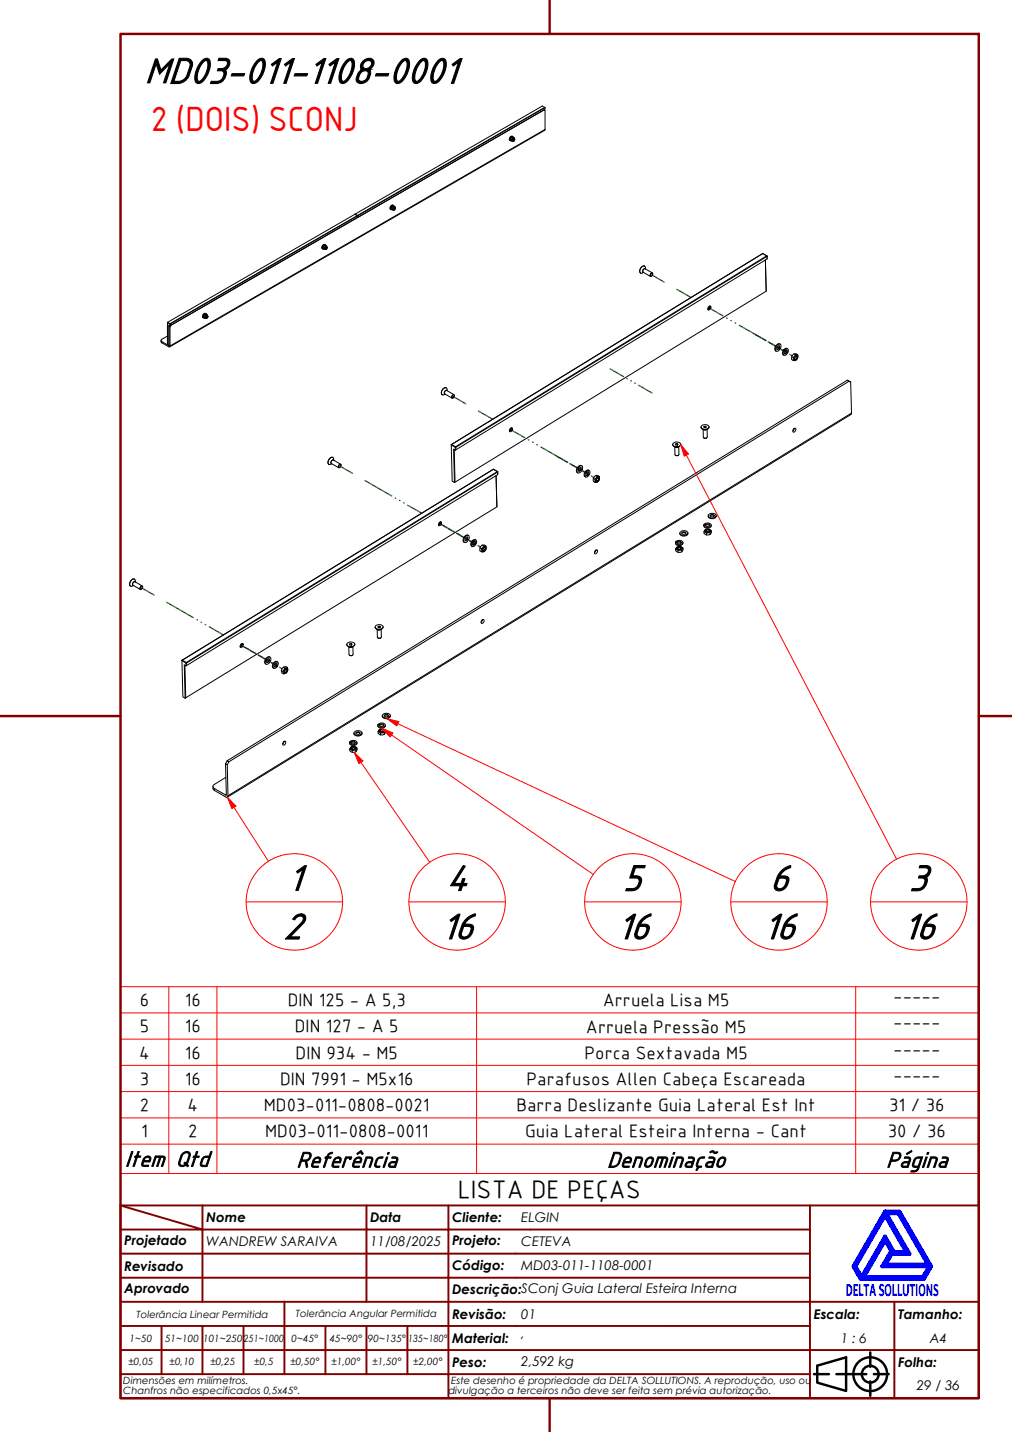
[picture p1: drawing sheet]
<svg xmlns="http://www.w3.org/2000/svg" width="210mm" height="297mm" viewBox="0 0 210 297" stroke-linecap="round" stroke-linejoin="round" font-family="sans-serif">
<!-- layer: Trilho torcido (ISO) -->
<g fill="none" stroke="#008000" stroke-width=".25">
<path d="M135.1 57l2.7 1.5M126.6 76.5l2.7 1.6M130 78.5l.2 .1M130.8 79h.2M131.7 79.4l.1 .1M132.5 79.9l2.7 1.6M140.4 60l2.7 1.6M143.2 61.6l.1 .1M146.9 63.8l3 1.7M150.7 65.9l.1 .1M151.6 66.5h.1M152.5 67h.1"/>
<path d="M153.4 67.5l5.5 3.2-1.5-.9M156.8 69.5l.5 .3M159.9 71.2l1 .6M160.2 71.4l-.8-.5 1.5 .9M160.5 71.6l.4 .2M161.2 72l.4 .2M161.3 72.1h.1M162 72.5l.5 .2M162.8 72.9l.5 .3M162.9 72.9v.1M163.8 73.5l.5 .3M70.5 96.7l2.6 1.5"/>
<path d="M75.7 99.7l5.6 3.2M94 82.2l2.6 1.6M99.2 85.3l2.8 1.5M102.1 86.9l.1 .1M105.7 89l3.1 1.8M109.6 91.2l.1 .1M110.4 91.7l.2 .1M111.3 92.2l.2 .1M112.2 92.7l5.5 3.2M115.6 94.7l.6 .3M116.3 95.1l1.5 .8M118.7 96.5l1 .6"/>
<path d="M119 96.7l-.8-.5 1.5 .9M119.4 96.9l.3 .2M120.1 97.3l.4 .2M120.1 97.3h.1M120.9 97.7l.4 .3M121.7 98.2l.4 .2M121.7 98.2h.1M122.6 98.7l.6 .3M82 103.3l.1 .1M82.8 103.8l.2 .1M83.7 104.3l.1 .1M84.5 104.8l3 1.7"/>
<path d="M91 108.5l.3 .1M91.5 108.8l.2 .1M91.7 108.9l2.5 1.4-1.4-.8M91.8 109l.5 .2M92.1 109.1l.6 .3M95.2 110.9l1 .6M95.5 111.1l-.8-.5 1.5 .9M95.9 111.3l.3 .2M96.7 111.8l-.2-.1 .4 .2M97.4 112.1l.4 .3M98.1 112.6l.5 .3M98.2 112.6l.1 .1"/>
<path d="M99.1 113.2l.6 .3M29.3 121.9l2.7 1.5M34.6 124.9l5.5 3.2M40.9 128.6h.1M41.7 129l.1 .1M42.5 129.5l.2 .1M43.4 130l2.9 1.7M49.9 133.8l.2 .1M50.4 134l.2 .2M50.5 134.1l1.5 .9M50.7 134.2l.4 .3M51 134.4l.5 .3"/>
<path d="M51.6 134.8l1.5 .8-1.1-.6M54.1 136.2l1 .5M54.4 136.3l-.8-.4 1.5 .8M54.7 136.5l.4 .2M55.4 137l.4 .2M55.5 137h.1M56.2 137.4l.4 .3M57 137.8l.5 .3M57 137.9h.1M58 138.4l.5 .3"/>
</g>
<!-- layer: Visible (ABNT) -->
<g fill="none" stroke="#000" stroke-width=".21">
<path d="M105.9 28.8l.2 .1M105.9 28.5h.2a.36 .36 0 0 0-.3 .3 .36 .36 0 0 0 .2 .4M106.2 28.4l.2 .1M106.3 28.3l-.4 .2M106.3 28.3l.1 .1M106.3 28.3a.51 .51 0 0 0-.6 .3 .51 .51 0 0 0 .1 .6M106.4 28.4a.46 .46 0 0 0-.6 .2 .46 .46 0 0 0 .1 .6 .31 .31 0 0 1-.2-.4 .31 .31 0 0 1 .3-.2M106.4 29.2l-.1 .1a.31 .31 0 0 1-.1-.4 .31 .31 0 0 1 .4-.2l.1 .1a.21 .21 0 0 0-.2-.3 .21 .21 0 0 0-.2 .2 .27 .27 0 0 0-.2 .4 .27 .27 0 0 0 .3 .1M106.4 28.5h-.4M106.6 29.2h.1M106.6 28.9l.2 .1-.3 .2zM106.7 28.6a.45 .45 0 0 0-.7 0 .45 .45 0 0 0 .1 .7"/>
<path d="M106.7 28.8l-.2-.1-.2 .2v.2l.2 .2M106.8 29v-.1a.2 .2 0 0 0-.3 .1 .2 .2 0 0 0 .1 .2M112.8 22.8l.3 .1v3.9M112.8 22.8l-77.3 44.7M113.1 26.8l-.1 .2-77.8 45M113.1 26.8l-77.8 45M67 51.2l.2 .1M67 51h.2M67.1 51a.44 .44 0 0 0 0 .7M67.1 51a.33 .33 0 0 0-.3 .3 .33 .33 0 0 0 .2 .3M67.3 50.9l.2 .1M67.4 50.8l-.4 .1"/>
<path d="M67.4 50.8h.1M67.4 50.7a.53 .53 0 0 0-.6 .3 .53 .53 0 0 0 .1 .6M67.5 50.8a.46 .46 0 0 0-.6 .2 .46 .46 0 0 0 .1 .6M67.5 50.9h-.3M67.7 51.4h.2l-.3 .3zM67.7 51.7h.1M67.8 51a.45 .45 0 0 0-.7 .1 .45 .45 0 0 0 .1 .6M67.8 51.3l-.2-.1-.2 .1v.3l.2 .1a.32 .32 0 0 1-.4-.2 .32 .32 0 0 1 .2-.4 .2 .2 0 0 1 .3-.1 .2 .2 0 0 1 .1 .3 .27 .27 0 0 0-.4 0 .27 .27 0 0 0 .1 .4M67.9 51.4v-.1a.2 .2 0 0 0-.3 .1 .2 .2 0 0 0 .1 .3M73.6 44.4h.1M73.7 44.4l38.8-22.4 .5 .3-38.8 22.4zM74.2 44.7h.1"/>
<path d="M74.2 45.1v-.3l38.8-22.5v.4l-38.9 22.4M81.1 42.8l.2 .1M81.1 42.8a.41 .41 0 0 0 .1 .7M81.2 43.1l.1 .1M81.2 43.4l.1 .1M81.2 42.8h.1M81.2 42.8l.3-.2 .1 .1a.46 .46 0 0 0-.6 .2 .46 .46 0 0 0 .2 .6M81.3 42.8a.44 .44 0 0 0-.1 .7M81.4 42.7l.2 .1M81.6 42.6a.52 .52 0 0 0-.6 .2 .52 .52 0 0 0 0 .7M81.6 42.8h.3v.2a.29 .29 0 0 0-.4 .1 .29 .29 0 0 0 .2 .4 .23 .23 0 0 1-.4 0 .23 .23 0 0 1 0-.3zM81.7 42.7l-.4 .1"/>
<path d="M81.8 43.2h.2l-.2 .3zM81.9 43.5h.1M81.9 42.8a.49 .49 0 0 0-.6 0 .49 .49 0 0 0-.1 .6M82 43.1h-.4l-.1 .2 .2 .2M82 43.2a.2 .2 0 0 0-.3 .1 .2 .2 0 0 0 .2 .2M82 43.2v.1M133.7 55.2a.92 .92 0 0 0-.9 .5 .92 .92 0 0 0 .1 .9M133.8 55.8a.44 .44 0 0 0-.4 .2 .44 .44 0 0 0 0 .5M133.9 55.8a.44 .44 0 0 0-.2-.6 .44 .44 0 0 0-.6 .2 .77 .77 0 0 0-.1 1.3l.5-.2M135 56.8l.3-.1a.31 .31 0 0 1 0 .4 .31 .31 0 0 1-.4 .1zM135.3 56.6l-1.5-.9a.49 .49 0 0 0-.4 .8l1.5 .8M135.4 56.9v-.2a.39 .39 0 0 0-.5 .2 .39 .39 0 0 0 .1 .4h.1"/>
<path d="M158.1 52.6l1 .5v.6l-64.7 39.7M159.1 53.7l-.1-.6 .1 .1-64.5 39.6v.5M33.4 70.6l.2 .5M33.6 71.1l1.4 .8h.2l.1-.1M33.6 70.9l1.4 .8M33.6 70.9v.2M34.7 69.7l-1.2 .7-.1 .3 .2 .2M34.7 66.9h.1M34.7 66.9v4.6l.3 .2M34.7 66.9l.5 .3v.4M34.8 66.9l38.8-22.4 .5 .2-38.8 22.4zM35 71.7h.1"/>
<path d="M35.1 67.5v.2M35.2 67.6l-.2-.2v4.3M35.3 67.1h.1M35.3 67.8v4M35.3 67.5v-.3l38.8-22.4v.3l-38.9 22.5M35.5 67.4l-.2 .4-.2-.1 .1-.2M42.2 65.6l.2 .1M42.3 65.9a.48 .48 0 0 1-.1-.6 .48 .48 0 0 1 .5-.2 .46 .46 0 0 0-.5 .2 .46 .46 0 0 0 .1 .6M42.3 65.9l.2 .1M42.5 65.2l.2 .1M42.7 65.3h.3v.2a.26 .26 0 0 0-.4 .1 .26 .26 0 0 0 .2 .4M42.7 65.3l-.1 .3a.24 .24 0 0 0-.2 .3 .24 .24 0 0 0 .4 .1"/>
<path d="M42.7 65a.53 .53 0 0 0-.6 .3 .53 .53 0 0 0 .1 .6M42.8 65.2a.48 .48 0 0 0-.5 .2 .48 .48 0 0 0 0 .5M42.8 65.2h-.3l-.2 .3v.4M42.8 65.2l.2 .1M42.9 65.8l.2-.1a.18 .18 0 0 1 0 .2 .18 .18 0 0 1-.3 0zM43.1 65.6l-.3-.1-.1 .1-.1 .3 .2 .1M43.1 65.7a.18 .18 0 0 0-.3 0 .18 .18 0 0 0 .2 .3M43.1 65.7h.1M147 63.6l.3-.1a.41 .41 0 0 1 .1 .5 .41 .41 0 0 1-.6 .2zM147.2 63.5l-.4 .7M147.3 63.5l-.1 .5-.4 .2M158.9 60.4l-.2-6.5 .2 6.5-64.6 39.7"/>
<path d="M161.1 71.7a.46 .46 0 0 1 .7-.3 .46 .46 0 0 1 .1 .7 .79 .79 0 0 1-1 .7l-.1-.5zM161.3 71.8l.2-.1a.39 .39 0 0 1 .1 .5 .39 .39 0 0 1-.5 .2zM161.6 71.7l-.1 .5-.4 .2M161.8 71.4a.86 .86 0 0 0-.9 .4 .86 .86 0 0 0 .1 1M162.6 72.6l.2-.1v.2M162.8 72.5a.41 .41 0 0 1 .6-.1 .41 .41 0 0 1 .1 .6 .61 .61 0 0 1-.4 .6 .61 .61 0 0 1-.6-.1v-.6l.3-.3M162.9 72.7l.1-.1a.38 .38 0 0 1 .3 .4 .38 .38 0 0 1-.3 .4l-.3-.1 .1-.7a.62 .62 0 0 0-.5 .5 .62 .62 0 0 0 .3 .6M163.1 72.6l-.1 .5-.3 .2M163.4 72.4l-.4-.2-.4 .3M164.2 74l.3 .2M164.7 73.4l.3 .2M165 74l.1-.1a.27 .27 0 0 1 .1 .4 .27 .27 0 0 1-.4 .1z"/>
<path d="M165 73.6h.1a.43 .43 0 0 1 .5 .3 .43 .43 0 0 1-.2 .5l-.2 .3a.35 .35 0 0 1-.5 .1 .35 .35 0 0 1-.2-.5v-.1zM165 73.8l.2-.1a.45 .45 0 0 1 .3 .4 .45 .45 0 0 1-.3 .5l-.2 .1a.51 .51 0 0 1-.3-.5 .51 .51 0 0 1 .3-.4zM165 73.9h.1a.35 .35 0 0 1 .2 .4 .35 .35 0 0 1-.5 .2zM165.5 73.6a.76 .76 0 0 0-1.1 .1 .76 .76 0 0 0 .1 1.1M175.7 78.9l.7 .4-.3-.2M175.7 78.9l.4 .2M175.7 78.9l-128.6 78.9M176.1 79.1l-128.6 78.9M176.4 79.3l.2 6.4M69 94.9a.93 .93 0 0 0-.8 .4 .93 .93 0 0 0 0 1M69.2 95.4a.44 .44 0 0 0-.5 .3 .44 .44 0 0 0 0 .5M69.2 95.5a.44 .44 0 0 0-.2-.6 .44 .44 0 0 0-.6 .2 .76 .76 0 0 0-.1 1.3l.5-.2"/>
<path d="M70.4 96.5l.2-.1a.3 .3 0 0 1 .1 .4 .3 .3 0 0 1-.5 0zM70.7 96.3l-1.5-.9a.48 .48 0 0 0-.5 .7l1.5 .9M70.7 96.5v-.1a.4 .4 0 0 0-.5 .1 .4 .4 0 0 0 .1 .5h.2M92.2 81.7a.49 .49 0 0 1 .4-.7l1.5 .9M92.2 81.7l1.5 .9M92.6 80.5a.92 .92 0 0 0-.9 .4 .92 .92 0 0 0 0 1M92.7 81a.44 .44 0 0 0-.5 .2 .44 .44 0 0 0 .1 .5M92.7 81a.44 .44 0 0 0-.2-.6 .44 .44 0 0 0-.6 .3 .79 .79 0 0 0-.1 1.2l.5-.1M93.6 92.2h.1M93.6 92.2l64.6-39.6 .8 .5-64.5 39.6M93.7 92.2l.8 .5M93.9 82l.2-.1a.3 .3 0 0 1 .1 .5 .3 .3 0 0 1-.5 0z"/>
<path d="M94.2 93.2l.2 6.8M94.2 82.1v-.2a.4 .4 0 0 0-.5 .2 .4 .4 0 0 0 .1 .5l.2-.1M94.4 93.4v-.6l-.8-.5 .2 7.5 .5 .3M94.4 93.4l-.3-.2 .2 6.9M94.5 92.7l.1 .1h-.2zM102.3 97.4l.9 .4v.7l-64.6 39.6M103.2 98.5v-.7v.1l-64.5 39.6v.6M105.9 88.8l.2-.1a.41 .41 0 0 1 .1 .6 .41 .41 0 0 1-.5 .1zM106.1 88.7l-.4 .7 .3-.2 .1-.5M120 96.9a.46 .46 0 0 1 .6-.3 .46 .46 0 0 1 .2 .7 .79 .79 0 0 1-1 .7l-.1-.5zM120.1 97.1l.3-.1a.39 .39 0 0 1 .1 .5 .39 .39 0 0 1-.5 .1zM120.4 97l-.1 .5-.3 .2"/>
<path d="M120.7 96.6a.88 .88 0 0 0-1 .5 .88 .88 0 0 0 .1 1M121.5 97.8h.2v.2M121.7 97.8a.41 .41 0 0 1 .6-.2 .41 .41 0 0 1 0 .7 .6 .6 0 0 1-.3 .6 .6 .6 0 0 1-.7-.1v-.4l.3-.6M121.8 98l.1-.1a.38 .38 0 0 1 .3 .4 .38 .38 0 0 1-.4 .3h-.3l.1-.8a.62 .62 0 0 0-.4 .5 .62 .62 0 0 0 .3 .6M122 97.9l-.1 .5-.4 .2M122.2 97.6l-.4-.1-.4 .3M123.1 99.2l.3 .2M123.5 98.6l.3 .2M123.8 99.2h.1a.27 .27 0 0 1 .2 .4 .27 .27 0 0 1-.4 0zM123.8 98.8h.2a.43 .43 0 0 1 .4 .3 .43 .43 0 0 1-.2 .5l-.2 .3a.35 .35 0 0 1-.5 .2 .35 .35 0 0 1-.1-.5v-.2zM123.9 99h.1a.45 .45 0 0 1 .4 .4 .45 .45 0 0 1-.3 .5l-.3 .1a.51 .51 0 0 1-.3-.5 .51 .51 0 0 1 .4-.5zM123.9 99.2l.1-.1a.34 .34 0 0 1 .2 .5 .34 .34 0 0 1-.5 .1z"/>
<path d="M124.3 98.8a.76 .76 0 0 0-1.1 .2 .76 .76 0 0 0 .2 1M139.6 92a.97 .97 0 0 1 1.6 .2 .89 .89 0 0 1-.9 .5 .89 .89 0 0 1-.7-.6zM140.1 94.5h.6M140.2 92l-.1 .2 .2 .1 .4-.2-.2-.1v.3M140.5 92h-.3v.3M140.7 94.5h.1M140.7 92.7h-.7M140.8 92.7v1.6a.47 .47 0 0 1-.8 0v-1.6M140.9 92.6l-.5 .2-.6-.2M141.2 92.2a.91 .91 0 0 1-.8 .5 .91 .91 0 0 1-.9-.5M145.4 88.6a.92 .92 0 0 0 .8 .5 .92 .92 0 0 0 .9-.5M145.6 88.2a.82 .82 0 0 1 .9-.2 .82 .82 0 0 1 .5 .7 1.05 1.05 0 0 1-1.6-.1z"/>
<path d="M146 88.4l-.1 .2 .2 .1 .4-.2-.2-.1v.3M146.3 88.4h-.3l.1 .3M146.6 90.8l-.6 .1M146.6 89.1l-.3 .1-.4-.1M146.7 89.1v1.5a.45 .45 0 0 1-.4 .3 .45 .45 0 0 1-.4-.2l-.1-1.6M146.8 89l-.6 .2-.5-.2M147.1 88.5v.1M164.6 88.9l.3-.1a.41 .41 0 0 1 .1 .6 .41 .41 0 0 1-.6 .1zM164.7 88.9l-.3 .5M164.7 88.9l-.1 .1M176.6 85.7l-.1 .3-129.3 79.4M176.6 85.7l-129.3 79.4"/>
<path d="M91.2 108.3l.2-.1a.46 .46 0 0 1 .1 .6 .46 .46 0 0 1-.5 .2zM91.4 108.2l-.1 .5-.3 .2 .4-.7M96.5 111.4a.46 .46 0 0 1 .6-.3 .46 .46 0 0 1 .2 .6 .78 .78 0 0 1-1.1 .7v-.4zM96.6 111.5l.3-.1a.4 .4 0 0 1 .1 .5 .4 .4 0 0 1-.5 .2zM96.9 111.4l-.1 .5-.3 .2M97.2 111.1a.87 .87 0 0 0-1 .4 .87 .87 0 0 0 .1 1M98 112.3l.1-.1v.2M98.1 112.2a.42 .42 0 0 1 .7-.1 .42 .42 0 0 1 0 .6 .6 .6 0 0 1-.3 .6 .6 .6 0 0 1-.7-.1v-.4l.3-.5M98.2 112.4l.3-.1a.44 .44 0 0 1 0 .5 .44 .44 0 0 1-.5 .2l.1-.7a.6 .6 0 0 0-.5 .5 .6 .6 0 0 0 .3 .6M98.5 112.3l-.1 .4-.4 .3M98.7 112l-.4-.1-.4 .3M99.5 113.7l.4 .1"/>
<path d="M100 113.1l.3 .1M100.3 113.7l.2-.1a.33 .33 0 0 1 .1 .4 .33 .33 0 0 1-.4 .1zM100.3 113.2a.5 .5 0 0 1 .6 .4 .5 .5 0 0 1-.3 .6l-.4 .3h-.3v-.3a.56 .56 0 0 1 .3-.8zM100.4 113.6l.1-.1a.35 .35 0 0 1 .1 .5 .35 .35 0 0 1-.5 .1zM100.4 113.5l.1-.1a.45 .45 0 0 1 .4 .4 .45 .45 0 0 1-.4 .5l-.2 .1a.51 .51 0 0 1-.3-.5 .51 .51 0 0 1 .4-.4zM100.8 113.3a.81 .81 0 0 0-1 0 .81 .81 0 0 0-.2 1l.3 .2M103.1 105.1l-.2-6.4 .2 6.4-64.7 39.7M123.5 114.2l.2-.1a.42 .42 0 0 1 .2 .5 .42 .42 0 0 1-.6 .2zM123.6 114.2h-.1M123.6 114.1l-.3 .5M140.1 112.4h.4l-.1 .2M140.1 112.4a.88 .88 0 0 1 1.5 .2 .91 .91 0 0 1-1.5 0v-.2l.3 .1v.1"/>
<path d="M140.3 113.5a.97 .97 0 0 1 1.4 .2l-.3 .4h-.4a.53 .53 0 0 1-.7-.2h-.2zM140.4 113.5a.56 .56 0 0 1 .6-.2 .56 .56 0 0 1 .4 .5 .61 .61 0 0 1-1-.2zM140.5 112.4a.44 .44 0 0 1 .5-.2 .44 .44 0 0 1 .3 .4 .47 .47 0 0 1-.5 .2 .47 .47 0 0 1-.4-.3M140.6 113.7a.34 .34 0 0 1 .3-.2 .34 .34 0 0 1 .3 .3l-.5 .1zM140.6 113.5l.3-.1 .4 .2a.38 .38 0 0 1-.4 .3 .38 .38 0 0 1-.4-.3zM140.7 114.2v.4M141.1 110.3a.91 .91 0 0 1 1.6 .3 .96 .96 0 0 1-1.7 0zM141.3 112.6l-.5-.2-.4 .2M141.4 114.1v.4M141.5 110.5a.39 .39 0 0 1 .4-.2 .39 .39 0 0 1 .3 .4 .4 .4 0 0 1-.5 .2 .4 .4 0 0 1-.2-.4zM141.6 112.5a.79 .79 0 0 1-.7 .7 .79 .79 0 0 1-.8-.6M141.7 113.7a.77 .77 0 0 1-.7 .9 .77 .77 0 0 1-.9-.7"/>
<path d="M142.3 110.6l-.5-.1-.4 .1M142.7 110.5a.87 .87 0 0 1-.8 .7 .87 .87 0 0 1-.9-.6M146 108.8l.3 .1v.1M146 108.8h.3v.2M146 108.8a.86 .86 0 0 1 1.5 .2 .83 .83 0 0 1-.8 .4 .83 .83 0 0 1-.7-.6M146.3 109.8a.82 .82 0 0 1 1.2 .4 .78 .78 0 0 1-1.2 .2l-.3-.1zM146.3 109.9a.58 .58 0 0 1 .6-.1 .58 .58 0 0 1 .4 .4 .53 .53 0 0 1-.6 .3 .53 .53 0 0 1-.4-.6zM146.3 108.8a.46 .46 0 0 1 .5-.1 .46 .46 0 0 1 .4 .3 .48 .48 0 0 1-.5 .2 .48 .48 0 0 1-.4-.3M146.5 110.1a.32 .32 0 0 1 .3-.2 .32 .32 0 0 1 .3 .3l-.4 .1zM146.5 109.9l.7 .1a.38 .38 0 0 1-.4 .3 .38 .38 0 0 1-.4-.3zM146.5 110.6v.4M147 106.7a.95 .95 0 0 1 1.5 .3 .99 .99 0 0 1-1.6 0z"/>
<path d="M147.2 109l-.4-.2-.5 .2M147.3 110.5v.4M147.3 106.8a.47 .47 0 0 1 .8 .2 .44 .44 0 0 1-.4 .2 .44 .44 0 0 1-.4-.4zM147.5 108.9a.78 .78 0 0 1-.7 .7 .78 .78 0 0 1-.8-.6M147.5 110.1a.76 .76 0 0 1-.6 .9 .76 .76 0 0 1-.9-.7M148.1 107l-.5-.2-.3 .2M148.5 106.9a.85 .85 0 0 1-.8 .7 .85 .85 0 0 1-.8-.6M27.9 120.1a.93 .93 0 0 0-.9 .5 .93 .93 0 0 0 .1 1M28 120.7a.44 .44 0 0 0-.4 .2 .44 .44 0 0 0 0 .5M28.1 120.7a.45 .45 0 0 0-.2-.6 .45 .45 0 0 0-.6 .2 .78 .78 0 0 0-.1 1.3l.5-.2M29.2 121.7l.2-.1a.31 .31 0 0 1 .1 .4 .31 .31 0 0 1-.4 .1zM29.5 121.5l-1.5-.8a.48 .48 0 0 0-.4 .7l1.5 .9"/>
<path d="M29.6 121.8v-.2a.4 .4 0 0 0-.5 .2 .4 .4 0 0 0 .1 .5l.1-.1M37.7 137h.1M37.7 137l64.6-39.7 .9 .5-64.6 39.6M37.8 136.9l.8 .5M38.4 138l.1 6.7M38.6 138.1v-.6l-.9-.5 .2 7.6 .5 .2M38.6 138.1l-.4-.2 .2 6.9M38.6 137.4l.1 .1h-.1zM50 133.6l.2-.1a.46 .46 0 0 1 .1 .5 .46 .46 0 0 1-.5 .2zM50.2 133.5l-.4 .7M50.2 133.5l-.1 .5-.3 .2M55.4 136.5a.47 .47 0 0 1 .7-.1 .47 .47 0 0 1 0 .7 .61 .61 0 0 1-.4 .6 .61 .61 0 0 1-.7-.2l.1-.6z"/>
<path d="M55.5 136.8l.2-.2a.4 .4 0 0 1 .1 .6 .4 .4 0 0 1-.5 .1zM55.8 136.6l-.1 .6-.4 .2M56 136.3a.87 .87 0 0 0-.9 .4 .87 .87 0 0 0 .1 1.1M57.3 138l.2 .3zM57.3 138l-.4 .3M57.3 137.5v.4l.2 .3 .2-.4a.42 .42 0 0 0-.2-.6 .42 .42 0 0 0-.6 .3l-.2 .4a.45 .45 0 0 0 .1 .7 .45 .45 0 0 0 .7-.3M57.4 138.1l.1-.4a.43 .43 0 0 0-.6 .1 .43 .43 0 0 0 0 .5l.2 .1 .2-.2M57.6 137.3a.79 .79 0 0 0-1 .3 .79 .79 0 0 0 .2 1M58.4 139.1l.3 .2M58.7 138.4l.3 .2M59 138.6l.6-.2a.9 .9 0 0 1-.8 1.4v-.3a.37 .37 0 0 1 .1-.6zM59.1 138.9a.33 .33 0 0 1 .4-.2 .33 .33 0 0 1 .1 .5l-.3 .4h-.4z"/>
<path d="M59.2 138.9a.26 .26 0 0 1 .2 .3 .26 .26 0 0 1-.4 .1zM59.2 138.9l.2-.1a.39 .39 0 0 1 .1 .5 .39 .39 0 0 1-.5 .2zM59.6 138.4a.77 .77 0 0 0-1.1 .3 .77 .77 0 0 0 .3 1.1M72 133.4a.97 .97 0 0 1 1.6 .3 .98 .98 0 0 1-1.7 0zM72.4 134.2l.3 .1 .4-.1M72.6 133.5l-.1 .2 .1 .1h.3l.1-.2-.1-.1v.3M72.9 133.5h-.3v.3M73.1 135.9h-.6M73.2 134.1v1.6a.49 .49 0 0 1-.8 .1l-.1-1.6M73.3 134.1l-.5 .2-.6-.2M73.6 133.6a.91 .91 0 0 1-.8 .6 .91 .91 0 0 1-.9-.5M77.8 130.1h.1"/>
<path d="M77.9 129.8a.97 .97 0 0 1 1.6 .3 .89 .89 0 0 1-.9 .5 .89 .89 0 0 1-.8-.6zM78.5 129.9l-.1 .2 .1 .1 .4-.2-.2-.1 .1 .3M78.7 129.9h-.2v.3M79 132.3h-.6M79 130.6l-.3 .1-.4-.1M79.1 130.5v1.6a.47 .47 0 0 1-.8 .1l-.1-1.7M79.2 130.4l-.5 .3-.6-.2M79.5 130a.92 .92 0 0 1-.8 .6 .92 .92 0 0 1-.9-.5M100 128.6l.2-.1a.41 .41 0 0 1 .1 .5 .41 .41 0 0 1-.5 .2zM100.1 128.6l-.2 .1M100.1 128.6l-.3 .5M46.8 158.4l.1 6.5"/>
<path d="M47.1 157.8l.4 .2-.4 .6-.3-.2zM47.1 158.6l.2 6.5M58.8 153.9l.3-.2a.4 .4 0 0 1 .1 .6 .4 .4 0 0 1-.5 .1zM58.9 153.8l-.1 .1M58.9 153.8l-.3 .5M72.5 153.9h.4l-.1 .2 .4-.2 .5 .2M72.5 153.9l.4 .1-.1 .1M72.6 153.9a.88 .88 0 0 1 1.4 .2 .83 .83 0 0 1-.8 .4 .83 .83 0 0 1-.7-.6M72.8 154.9a.83 .83 0 0 1 1.2 .3 .8 .8 0 0 1-1.2 .3l-.2-.1zM72.8 155a.57 .57 0 0 1 .6-.2 .57 .57 0 0 1 .4 .5 .63 .63 0 0 1-1.1-.2zM72.9 153.9a.44 .44 0 0 1 .5-.2 .44 .44 0 0 1 .3 .4 .45 .45 0 0 1-.5 .2 .45 .45 0 0 1-.3-.3M73 155l.3-.1 .4 .2a.38 .38 0 0 1-.4 .3 .38 .38 0 0 1-.4-.3z"/>
<path d="M73 155.1h.6a.27 .27 0 0 1-.3 .3 .27 .27 0 0 1-.3-.3zM73 155.7l.1 .3M73.5 151.8a.94 .94 0 0 1 1.6 .3 .98 .98 0 0 1-1.7 0zM73.8 155.6v.4M73.9 151.9a.4 .4 0 0 1 .4-.1 .4 .4 0 0 1 .3 .4 .41 .41 0 0 1-.5 .2 .41 .41 0 0 1-.2-.5zM74 154a.78 .78 0 0 1-.7 .6 .78 .78 0 0 1-.8-.5M74.1 155.2a.76 .76 0 0 1-.7 .9 .76 .76 0 0 1-.8-.7M74.7 152.1l-.4-.2-.5 .2M75.1 152a.87 .87 0 0 1-.8 .7 .87 .87 0 0 1-.9-.6M78.4 150.3l.3 .1v.1M78.4 150.3h.4l-.1 .2M78.4 150.3a.87 .87 0 0 1 1.5 .2 .84 .84 0 0 1-.8 .4 .84 .84 0 0 1-.7-.6"/>
<path d="M78.7 151.3a.97 .97 0 0 1 1.2 .3l-.1 .3a1.08 1.08 0 0 1-1.4-.1zM78.7 151.4a.56 .56 0 0 1 .6-.2 .56 .56 0 0 1 .4 .5 .53 .53 0 0 1-.6 .3 .53 .53 0 0 1-.4-.6zM78.8 150.3a.45 .45 0 0 1 .4-.2 .45 .45 0 0 1 .4 .4 .48 .48 0 0 1-.5 .2 .48 .48 0 0 1-.4-.3M78.8 151.5a.34 .34 0 0 1 .4-.1 .34 .34 0 0 1 .3 .3l-.4 .1zM78.9 151.4a.36 .36 0 0 1 .4-.1 .36 .36 0 0 1 .2 .4 .36 .36 0 0 1-.5 .2 .36 .36 0 0 1-.1-.5zM78.9 152.1v.3M79.4 148.2a.93 .93 0 0 1 1.5 .3 .98 .98 0 0 1-1.6-.1zM79.6 150.5l-.5-.2-.4 .2M79.7 152v.3M79.7 148.3a.39 .39 0 0 1 .5-.2 .39 .39 0 0 1 .3 .5 .4 .4 0 0 1-.5 .1 .4 .4 0 0 1-.3-.4zM79.9 150.4a.79 .79 0 0 1-.7 .6 .79 .79 0 0 1-.8-.6M79.9 151.6a.77 .77 0 0 1-.6 .9 .77 .77 0 0 1-.9-.7"/>
<path d="M80.6 148.5l-.6-.2-.3 .2M81 148.4a.87 .87 0 0 1-.9 .7 .87 .87 0 0 1-.8-.6M44.2 163.2v.5l.3 .3M44.5 164l2.5 1.4 .2-.1 .1-.2M44.5 163.6l2.3 1.3M44.5 163.6v.4M46.8 161.3l-2.5 1.5-.1 .4 .3 .4M46.9 164.9h-.1"/>
</g>
<g fill="none" stroke="#f00" stroke-width=".21">
<path d="M47.2 165.4l1.3 2.1M25 210.1h177.9M25 215.5h177.9M35 204.7v38.7M45 204.7v38.7M98.8 204.7v38.7M177.5 204.7v38.7M25 237.3h177.9v-32.6h-177.9v38.7M25 221h177.9M25 226.4h177.9M25 231.9h177.9M202.9 237.3v6.1h-177.9"/>
<path d="M25 243.4v6.6h177.9v-6.6"/>
</g>
<!-- layer: Borda A3/A4 (ABNT) -->
<path d="M25 7h178v283h-178zM114 0v7M0 148.5h25M203 148.5h7M114 290v7" fill="none" stroke="#800000" stroke-width=".51"/>
<path d="M183.6 257.3l1.2 2.2-1.8 3.2h9.7l-1.3 2.2h-12.2zM183.6 252.1l4.4 7.6h-2.6l-1.8-3.2-4.9 8.4-1.3-2.2zM183.6 251.3h3l6.5 11.4-1.5 2.6h-13.1l-1.5-2.6zM183.8 251.7h2.5l6.2 10.6h-8.8l1.3-2.2h3.7zM185 259.7h.2l-.1 .2z" fill="none" stroke="#00f" stroke-width=".8"/>
<!-- layer: 0 -->
<path d="M178.5 265.3h13.1" fill="none" stroke="#000" stroke-width=".21"/>
<g fill="none" stroke="#800000" stroke-width=".4">
<path d="M25 250l17 5h-17M25 250h178v40h-178zM42 255h34v5h17M42 255v15M42 250v5M76 250v5h17v5M93 250v5h75M168 250v20h-143M25 260h51v10M25 275h17M33.5 275v10M50.5 275h-8.5v10"/>
<path d="M59 270v15h-8.5M67.5 275v10h-8.5M76 275v10h8.5M84.5 275v10M93 275h-42.5v10M93 260v5h-68M93 275v10h75M93 260h75M93 275h75M168 265h-75v10M185.5 270v10h17.5M203 270h-35v10h17.5v10"/>
<path d="M25 285h25.5M25 280h143v10M67.5 285h8.5M84.5 285h8.5v5"/>
</g>
<g fill="none" stroke="#000" stroke-width=".51">
<path d="M168.8 285h3.1M169.5 283.3l6-1.8v7l-6-1.7zM173.5 285h6.2M180.5 280.5v3M180.5 286.5v3M181.3 285h3"/>
<circle cx="180.5" cy="285" r="3.5"/>
<circle cx="180.5" cy="285" r="1.75"/>
</g>
<path d="M47.2 165.4l1.7 1.8-.8 .5z" fill="#f00"/>
<g fill="none" stroke="#f00" stroke-width=".21">
<path d="M73.4 156l1.5 2.1M47.2 165.4l1.7 1.8-.8 .5zM48.5 167.5l7.2 11.2M51.1 187.1h20"/>
<circle cx="61.1" cy="187.1" r="10"/>
</g>
<path d="M73.4 156l1.9 1.8-.9 .6z" fill="#f00"/>
<g fill="none" stroke="#f00" stroke-width=".21">
<path d="M73.4 156l1.9 1.8-.9 .6zM74.9 158.1l14.3 20.8M79.2 151l2 1.4M84.8 187.1h20"/>
<circle cx="94.8" cy="187.1" r="10"/>
</g>
<path d="M79.2 151l2.3 1-.6 .9z" fill="#f00"/>
<g fill="none" stroke="#f00" stroke-width=".21">
<path d="M79.2 151l2.3 1-.6 .9zM80.2 149.1l2.3 1M81.2 152.4l41.9 29M121.3 187.1h20"/>
<circle cx="131.3" cy="187.1" r="10"/>
</g>
<path d="M80.2 149.1l2.5 .6-.4 .9z" fill="#f00"/>
<g fill="none" stroke="#f00" stroke-width=".21">
<path d="M141.2 92.2l1.1 2.2M80.2 149.1l2.5 .6-.4 .9zM82.5 150.1l70 32.8M151.6 187.1h20"/>
<circle cx="161.6" cy="187.1" r="10"/>
</g>
<path d="M141.2 92.2l1.6 2-.9 .4z" fill="#f00"/>
<g fill="none" stroke="#f00" stroke-width=".21">
<path d="M141.2 92.2l1.6 2-.9 .4zM142.3 94.4l43.7 83.8M180.6 187.1h20"/>
<circle cx="190.6" cy="187.1" r="10"/>
</g>
<g font-size="8.1">
<text x="30" y="17.2">MD03-011-1108-0001</text>
<text x="59.7" y="184.6">1</text>
<text x="92.6" y="184.7">4</text>
<text x="129.2" y="184.7">5</text>
<text x="159.7" y="184.7">6</text>
<text x="188.4" y="184.7">3</text>
<text x="58.8" y="194.7">2</text>
<text x="91.5" y="194.7">16</text>
<text x="128" y="194.7">16</text>
<text x="158.3" y="194.7">16</text>
<text x="187.3" y="194.7">16</text>
</g>
<text font-size="7" fill="#f00" x="31.3" y="27.1">2 (DOIS) SCONJ</text>
<text font-size="5.4" x="94.9" y="248.5">LISTA DE PEÇAS</text>
<g font-size="4.9">
<text x="25.9" y="241.9">Item</text>
<text x="36.4" y="241.9">Qtd</text>
<text x="61.5" y="242.1">Referência</text>
<text x="125.9" y="242.1">Denominação</text>
<text x="183.8" y="242.1">Página</text>
</g>
<g font-size="3.9">
<text x="29" y="208.7">6</text>
<text x="38.3" y="208.7">16</text>
<text x="59.7" y="208.7">DIN 125 - A 5,3</text>
<text x="125" y="208.7">Arruela Lisa M5</text>
<text x="185.3" y="207.9">-----</text>
<text x="29" y="214.1">5</text>
<text x="38.3" y="214.1">16</text>
<text x="61.2" y="214.1">DIN 127 - A 5</text>
<text x="121.5" y="214.3">Arruela Pressão M5</text>
<text x="185.3" y="213.3">-----</text>
<text x="28.9" y="219.6">4</text>
<text x="38.3" y="219.6">16</text>
<text x="61.3" y="219.6">DIN 934 - M5</text>
<text x="121.2" y="219.6">Porca Sextavada M5</text>
<text x="185.3" y="218.8">-----</text>
<text x="29" y="225">3</text>
<text x="38.3" y="225">16</text>
<text x="58.1" y="225">DIN 7991 - M5x16</text>
<text x="109.2" y="225">Parafusos Allen Cabeça Escareada</text>
<text x="185.3" y="224.2">-----</text>
<text x="29" y="230.4">2</text>
<text x="38.9" y="230.4">4</text>
<text x="54.7" y="230.4">MD03-011-0808-0021</text>
<text x="107.1" y="230.4">Barra Deslizante Guia Lateral Est Int</text>
<text x="184.4" y="230.5">31 / 36</text>
<text x="29.3" y="235.9">1</text>
<text x="39" y="235.9">2</text>
<text x="55" y="235.9">MD03-011-0808-0011</text>
<text x="108.9" y="235.9">Guia Lateral Esteira Interna - Cant</text>
<text x="184.1" y="235.9">30 / 36</text>
</g>
<text font-size="3.9" fill="#00f" x="175.4" y="268.8">DELTASOLLUTIONS</text>
<g font-size="2.8">
<text x="42.8" y="253.5">Nome</text>
<text x="76.8" y="253.5">Data</text>
<text x="93.8" y="253.6">Cliente:</text>
<text x="108.1" y="253.5">ELGIN</text>
<text x="25.8" y="263.6">Revisado</text>
<text x="25.8" y="258.3">Projetado</text>
<text x="42.8" y="258.5">WANDREW SARAIVA</text>
<text x="76.8" y="258.4">11/08/2025</text>
<text x="93.8" y="263.4">Código:</text>
<text x="93.8" y="258.3">Projeto:</text>
<text x="108.1" y="263.5">MD03-011-1108-0001</text>
<text x="108.1" y="258.5">CETEVA</text>
<text x="25.8" y="268.3">Aprovado</text>
<text x="93.8" y="268.3">Descrição:SConj Guia Lateral Esteira Interna</text>
<text x="93.8" y="273.6">Revisão:</text>
<text x="108.1" y="273.5">01</text>
<text x="168.8" y="273.5">Escala:</text>
<text x="186.3" y="273.5">Tamanho:</text>
<text x="93.8" y="278.6">Material:</text>
<text x="108.1" y="277.6">,</text>
<text x="174.4" y="278.5">1 : 6</text>
<text x="192.8" y="278.6">A4</text>
<text x="93.8" y="283.5">Peso:</text>
<text x="108.1" y="283.3">2,592 kg</text>
<text x="186.3" y="283.5">Folha:</text>
<text x="190.2" y="288.4">29 / 36</text>
</g>
<g font-size="2.1">
<text x="28.3" y="273.3">Tolerância Linear Permitida</text>
<text x="61.4" y="273.1">Tolerância Angular Permitida</text>
<text x="26.9" y="278.3">1~50</text>
<text x="34.2" y="278.3">51~100</text>
<text x="42.1" y="278.3">101~250</text>
<text x="50.5" y="278.3">251~1000</text>
<text x="60.5" y="278.3">0~45°</text>
<text x="68.4" y="278.3">45~90°</text>
<text x="76.3" y="278.3">90~135°</text>
<text x="84.7" y="278.3">135~180°</text>
<text x="25.6" y="287.1">Dimensões em milímetros.</text>
<text x="26.6" y="283.2">±0,05</text>
<text x="35.2" y="283.2">±0,10</text>
<text x="43.6" y="283.2">±0,25</text>
<text x="52.7" y="283.2">±0,5</text>
<text x="60.2" y="283.2">±0,50°</text>
<text x="68.7" y="283.2">±1,00°</text>
<text x="77.2" y="283.2">±1,50°</text>
<text x="85.7" y="283.2">±2,00°</text>
<text x="93.6" y="287.1">Este desenho é propriedade da DELTA SOLLUTIONS. A reprodução, uso ou</text>
<text x="25.6" y="289.2">Chanfros não especificados 0,5x45°.</text>
<text x="93" y="289.2">divulgação a terceiros não deve ser feita sem prévia autorização.</text>
</g>
</svg>
